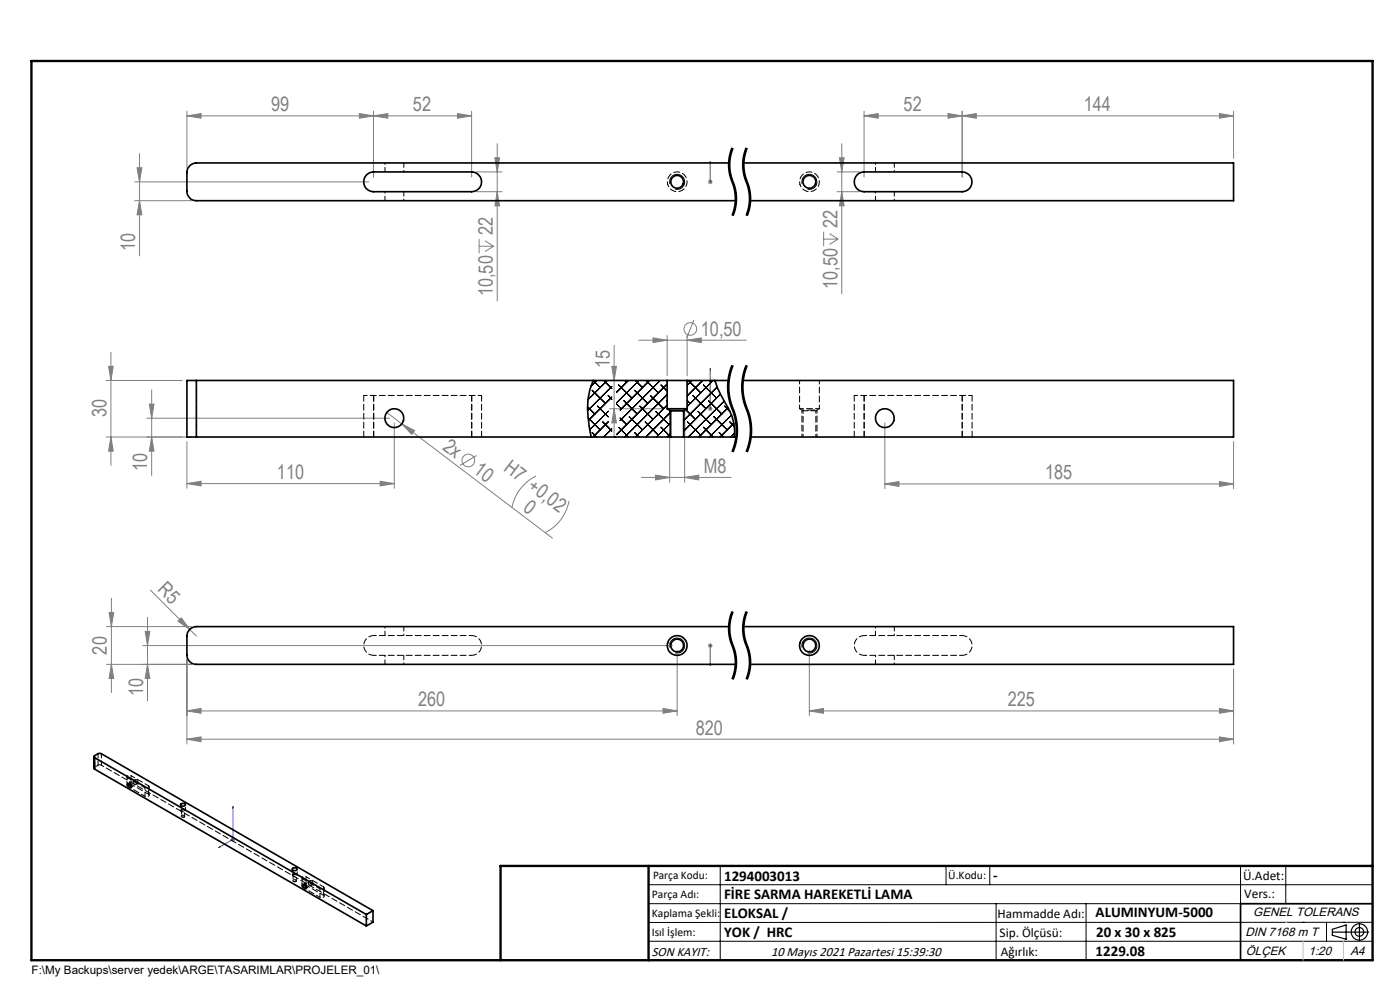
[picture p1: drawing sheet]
<svg xmlns="http://www.w3.org/2000/svg" width="297mm" height="210mm" viewBox="0 0 297 210" stroke-linecap="round" stroke-linejoin="round" font-family="sans-serif">
<g fill="none" stroke="#808080" stroke-width=".21">
<path d="M28.6 38.6h49.6M29.1 35.6h1l-.5 3zM29.6 32.6v21.7M39.7 24.6l3-.5v1zM39.7 23.6v12M39.7 24.6h60.3M76.2 24.1l3 .5-3 .5zM79.2 24.6l3.1-.5v1zM79.2 23.6v14M97 24.1l3 .5-3 .5zM100 23.6v14M101 36.5h5.5"/>
<path d="M105 33.5h1l-.5 3zM105.5 30.5v33.3M150.2 38.6h1M150.3 38.2l.7 .7M150.7 38.1v1M151 38.2l-.7 .7M177.6 36.5h4.7M178.1 33.5h1l-.5 3zM178.6 30.5v31.8M183.3 24.6l3-.5v1zM183.3 24.6h78.4M183.3 23.6v14"/>
<path d="M201.1 24.1l3 .5-3 .5zM204.1 24.6l3-.5v1zM204.1 23.6v14M258.7 24.1l3 .5-3 .5zM261.7 23.6v10M28.6 42.6h12M29.6 42.6l.5 3h-1zM101 40.7h5.5M101.6 50.7v3.1M101.6 52.2h3.1M102.9 51.1l1.8 1.1M104.7 52.2l-1.8 1.2"/>
<path d="M105.5 40.7l.5 3h-1zM174.7 49.2v3M174.7 50.7h3.1M176 49.6l1.8 1.1M177.6 40.7h4.7M177.8 50.7l-1.8 1.1M178.6 40.7l.5 3h-1zM23 77.7h1l-.5 3zM23.5 74.7v24M129.8 77.7h1l-.5 3zM130.3 73.3v19.4M135.5 72.2h22.8"/>
<path d="M138.5 71.7l3 .5-3 .5zM141.5 71.2v8.5M145.8 72.2l3-.5v1zM145.8 71.2v8.5M147.2 67.9l-1.5 3.8M22.5 92.7h18.1M22.5 80.7h16.2M23.5 92.7l.5 3h-1zM31.2 88.7h51.5M31.7 85.7h1l-.5 3zM32.2 82.7v18.2M32.2 92.7l.5 3h-1z"/>
<path d="M39.7 93.7v9.9M82.1 87.5l3.1 2.4M83.6 89.7v13.9M85.2 89.9l2.7 1.4-.6 .8zM85.2 89.9l32 24.3M101.1 96.6l-3.5 2.1M129.3 86.7h11.2M130.3 86.7l.5 3h-1zM142.1 87.7v14.6M145.2 87.7v14.6M150.2 86.7h1M150.3 86.4l.7 .7"/>
<path d="M150.7 86.2v1M151 86.4l-.7 .7M187.7 89.7v14M261.7 93.7v10M39.7 102.6l3-.5v1zM39.7 102.6h43.9M80.6 102.1l3 .5-3 .5zM113.7 101a9.5 9.5 0 0 0-5.1 6.7M120.7 106.3a9.4 9.4 0 0 1-5.1 6.7M136.1 101.3h19M139.1 100.8l3 .5-3 .5zM145.2 101.3l3-.5v1z"/>
<path d="M187.7 102.6l3-.4v1zM187.7 102.6h74M258.7 102.2l3 .4-3 .6zM22.6 132.9h18M23.1 129.9h1l-.5 3zM23.6 126.9v20M30.3 136.9h112.4M30.8 133.9h1l-.5 3zM31.3 130.9v17.8M31.9 125.2l9.8 9.7M37.7 131.8l.8-.8 1.8 2.5zM39.7 139.9v17.9"/>
<path d="M143.7 137.9v13.9M150.2 136.9h1M150.3 136.6l.7 .7M150.7 136.4v1M151 136.6l-.7 .7M171.7 137.9v13.9M22.6 140.9h18M23.6 140.9l.5 3h-1zM31.3 140.9l.5 3h-1zM39.7 150.8l3-.5v1zM39.7 156.8l3-.5v1zM39.7 150.8h104"/>
<path d="M39.7 156.8h222M140.7 150.3l3 .5-3 .5zM171.7 150.8l3-.5v1zM171.7 150.8h90M258.7 150.3l3 .5-3 .5zM258.7 156.3l3 .5-3 .5zM261.7 141.9v15.9M48.9 178h1M49.1 177.7l.7 .7M49.4 177.5v1.1M49.8 177.7l-.7 .7"/>
<circle cx="146.4" cy="69.8" r="1.34"/>
<circle cx="99.4" cy="97.7" r="1.35"/>
</g>
<g fill="none" stroke="#000" stroke-width=".21">
<path d="M142.1 39a1.6 1.6 0 0 1 1.4-2 1.6 1.6 0 0 1 1.7 1.7 1.6 1.6 0 0 1-2 1.4M154.5 35.2l.3 2.2 .9 2.9M154.9 33.9v2.1l.6 2.3M155 33.5l-.1 .4M155.2 31.3l-.5 1.7-.2 2.2M155.4 31.4a9.7 9.7 0 0 0 .3 8 9.3 9.3 0 0 1-.3 6.3M155.4 31.8l-.4 1.7M155.5 38.3l.1 .2zM155.6 31.4l-.2 .5M155.6 38.5l.1 .4M155.7 38.9l.4 1.3M157.5 35.2l.2 1.7 .4 1.3"/>
<path d="M157.9 33.9l.1 2.6 .7 2.4M158 33.5l-.1 .4M158.1 31.7l-.5 1.7-.1 1.8M158.1 38.2l.5 1.6 .3 1.3v1.7l-.2 1.2M158.2 31.3l-.1 .4M158.4 31.4a9.7 9.7 0 0 0 .3 8 9.3 9.3 0 0 1-.3 6.3M158.4 31.8l-.4 1.7M158.6 31.4l-.2 .5M158.7 38.9l.2 .4M158.9 39.3l.2 .9M170.1 39a1.6 1.6 0 0 1 1.4-2 1.6 1.6 0 0 1 1.8 1.7 1.6 1.6 0 0 1-2 1.4M155.4 45.3l-.2 .4"/>
<path d="M155.7 40.2l.2 1.7-.2 2.1M155.7 44l-.3 1.3M156.1 40.2l.2 1.7M156.2 43.3l-.6 2.5M156.3 41.9l-.1 1.3M158.4 45.3l-.2 .4M158.7 44l-.3 1.3M158.9 45l-.3 .8M159.1 40.2l.2 1.7M159.2 43.3l-.3 1.7M159.3 41.9l-.1 1.3M154.5 79.9l-.2 1.4 .1 2 .6 3"/>
<path d="M155 77.9l-.5 1.9M155.2 77.4l-.1 .5M155.4 77.5a12.4 12.4 0 0 0 .3 10.1 11.9 11.9 0 0 1-.3 8.3M155.6 77.6l-.7 2.3-.2 2.4M157.5 79.9a13.6 13.6 0 0 0 1.2 8.2l.3 1.5 .1 1.9M158.2 77.4l-.7 2.4M158.4 77.5a11.9 11.9 0 0 0-.2 8.7 12 12 0 0 1 .2 9.7M158.6 77.6l-.7 2.3-.2 2.4M142.1 92.7v-5.7h3.1v5.7M154.7 82.3l.2 2 .6 2.1M155.1 86.3l.8 2.8 .2 2.4M155.5 86.4l.1 .2z"/>
<path d="M155.6 86.6l.7 2.4M156.1 91.5l-.2 2-.7 2.3M156.3 89a12.2 12.2 0 0 1-.7 6.9M157.7 82.3l.3 2.5 1.3 4.2M159.1 91.5l-.2 2-.7 2.3M159.3 89a12.1 12.1 0 0 1-.7 6.9M142.1 137.4a1.6 1.6 0 0 1 1.4-2.1 1.6 1.6 0 0 1 1.7 1.8 1.6 1.6 0 0 1-2 1.4M154.5 132.7l.2 2.6 1 3.3M155.2 135.6l.3 1M155.2 129.7l-.5 1.7-.2 1.3M155.4 129.7a9.7 9.7 0 0 0 .3 8 9.3 9.3 0 0 1-.3 6.4M155.5 136.6l.1 .2z"/>
<path d="M155.6 129.8a9.1 9.1 0 0 0-.4 5.8M155.6 136.8l.6 2.6M155.7 138.6l.2 1.7-.2 2.1M156.2 139.4a9.5 9.5 0 0 1-.2 3.5M157.5 132.7l.1 2.2 .5 1.7M158.1 130.1l-.6 2.6M158.1 136.6a9.3 9.3 0 0 1 .4 6.6M158.2 135.6l.7 2.1M158.2 129.7l-.1 .4M158.4 129.7a9.7 9.7 0 0 0 .3 8 9.3 9.3 0 0 1-.3 6.4M158.6 129.8a9.1 9.1 0 0 0-.4 5.8M158.9 137.7l.3 1.7"/>
<path d="M159.2 139.4a9.5 9.5 0 0 1-.2 3.5M170.1 137.4a1.6 1.6 0 0 1 1.4-2.1 1.6 1.6 0 0 1 1.8 1.7 1.6 1.6 0 0 1-2 1.5M155.5 143.2l-.3 .8M155.7 142.4l-.2 .8M155.9 143.3l-.3 .9M156 142.9l-.1 .4M158.5 143.2l-.3 .8M158.9 143.3l-.3 .9M159 142.9l-.1 .4M137.6 187.7h153.6M137.6 191.7h153.6M137.6 199.7h153.6"/>
<path d="M152.8 183.7v20M200.7 183.7v4M210 183.7v4M211.3 191.7v12M230.4 191.7v12M263.2 183.7v20M272.8 183.7v8M276.4 195.6h.1M281.4 195.6v4.1M285 195.6h.1M291.2 195.6l-153.6 .1"/>
</g>
<path d="M172.2 87h1.1M38.6 173.3a.31 .31 0 0 0 .4 .1 .31 .31 0 0 0 .1-.4 .31 .31 0 0 0-.5-.1 .31 .31 0 0 0 0 .4M62.2 187a.31 .31 0 0 0 .5 .1 .31 .31 0 0 0 .1-.5 .31 .31 0 0 0-.5-.1 .31 .31 0 0 0-.1 .5" fill="none" stroke="#000" stroke-width=".21" stroke-dasharray="1.3 .6" stroke-dashoffset=".6" stroke-linecap="butt"/>
<path d="M170.1 87h1.6" fill="none" stroke="#000" stroke-width=".21" stroke-dasharray="1.3 .6" stroke-dashoffset=".8" stroke-linecap="butt"/>
<path d="M155.4 31.4a9.3 9.3 0 0 0 0 7.2M155.4 38.6a9.3 9.3 0 0 1 0 7.1M158.4 31.4a9.3 9.3 0 0 0 0 7.2M158.4 38.6a9.3 9.3 0 0 1 0 7.1M155.4 129.7a9.3 9.3 0 0 0 0 7.2M155.4 136.9a9.3 9.3 0 0 1 0 7.2M158.4 129.7a9.3 9.3 0 0 0 0 7.2M158.4 136.9a9.3 9.3 0 0 1 0 7.2" fill="none" stroke="#000" stroke-width=".21" stroke-dasharray="6.3 1.3 1.3 1.3" stroke-dashoffset="4.6" stroke-linecap="butt"/>
<path d="M155.4 77.5a11.9 11.9 0 0 0 0 9.2M158.4 77.5a11.9 11.9 0 0 0 0 9.2M155.4 86.7a11.9 11.9 0 0 1 0 9.2M158.4 86.7a11.9 11.9 0 0 1 0 9.2" fill="none" stroke="#000" stroke-width=".21" stroke-dasharray="6.3 1.3 1.3 1.3" stroke-dashoffset="3.5" stroke-linecap="butt"/>
<g fill="none" stroke="#000" stroke-width=".25">
<path d="M282.6 197.7h7.8M282.6 197.1l3-.9v3l-3-.8zM288.4 195.8v3.8M106.2 203.7h185"/>
<circle cx="288.4" cy="197.7" r="1.74"/>
<circle cx="288.4" cy="197.7" r=".93"/>
</g>
<g fill="none" stroke="#00f" stroke-width=".21">
<path d="M150.7 34.3v.4v-.4M150.7 38.5v.2zM150.7 38.6h.1M150.7 34.3v4.3M150.7 78.1v.5v-.5M150.7 78.1v8.6M150.7 86.6v.2zM150.7 86.7h.1M150.7 136.8v.2zM150.7 136.9h.1M150.7 136.9v4.3M150.7 141.2v-.4v.4"/>
<path d="M46.4 179.8l.3-.2v.1zM49.4 171.1l.1 .2-.1 .1zM49.4 171.1v6.9l-3 1.8"/>
</g>
<path d="M170.1 87v5.7M173.3 92.7v-5.7" fill="none" stroke="#000" stroke-width=".21" stroke-dasharray="1.3 .6" stroke-dashoffset=".6"/>
<path d="M171.7 87h.5" fill="none" stroke="#000" stroke-width=".21" stroke-dasharray="1.3 .6"/>
<path d="M291.2 191.7h-28v12" fill="none" stroke="#000" stroke-width=".35"/>
<path d="M6.7 12.9h284.5v190.8h-284.5zM137.6 183.7v20M291.2 183.7h-185v20" fill="none" stroke="#000" stroke-width=".5"/>
<path d="M276.4 199.7v4M285 199.7v4" fill="none" stroke="#c0c0c0" stroke-width=".21"/>
<path d="M272.8 195.6h.1" fill="none" stroke="#c0c0c0" stroke-width=".25"/>
<g fill="#00f">
<path d="M150.7 86.6v.2zM150.7 78.1v.5z"/>
<path d="M150.7 140.8v.4zM150.7 136.8v.2z"/>
<path d="M46.4 179.8l.3-.1v-.1zM49.4 171.1v.3l.1-.1zM150.7 34.3v.4zM150.7 38.5v.2z"/>
</g>
<g fill="#808080">
<path d="M37.7 131.8l.8-.8 1.8 2.5z"/>
<path d="M85.2 89.9l2.7 1.4-.6 .8z"/>
<path d="M80.6 102.1l3 .5-3 .5zM39.7 102.6l3-.5v1zM145.2 101.3l3-.5v1zM139.1 100.8l3 .5-3 .5zM76.2 24.1l3 .5-3 .5zM39.7 24.6l3-.5v1zM201.1 24.1l3 .5-3 .5zM183.3 24.6l3-.5v1z"/>
<path d="M187.7 102.6l3-.4v1zM258.7 102.2l3 .4-3 .6zM138.5 71.7l3 .5-3 .5zM145.8 72.2l3-.5v1zM204.1 24.6l3-.5v1zM258.7 24.1l3 .5-3 .5zM39.7 150.8l3-.5v1zM140.7 150.3l3 .5-3 .5zM171.7 150.8l3-.5v1zM258.7 150.3l3 .5-3 .5zM39.7 156.8l3-.5v1zM258.7 156.3l3 .5-3 .5z"/>
<path d="M79.2 24.6l3.1-.5v1zM97 24.1l3 .5-3 .5z"/>
<path d="M23.5 92.7l.5 3h-1zM23 77.7h1l-.5 3z"/>
<path d="M105.5 40.7l.5 3h-1zM105 33.5h1l-.5 3z"/>
<path d="M31.7 85.7h1l-.5 3zM32.2 92.7l.5 3h-1zM129.8 77.7h1l-.5 3zM130.3 86.7l.5 3h-1zM29.1 35.6h1l-.5 3zM29.6 42.6l.5 3h-1zM178.1 33.5h1l-.5 3zM178.6 40.7l.5 3h-1zM30.8 133.9h1l-.5 3zM31.3 140.9l.5 3h-1zM23.1 129.9h1l-.5 3zM23.6 140.9l.5 3h-1z"/>
</g>
<g fill="none" stroke="#000" stroke-width=".21">
<path d="M124.6 86.3l1.6 1.5M124.8 88.6l2.5 2.6M124.8 84.2l.3 .2M125.6 91.7l1 1M125.6 82.8l2.8 2.8M125.8 80.7l1.5 1.5M126.6 80.7l-1.2 1.2M126.8 86.1l2.2 2.3M127.9 89.5l1.1 1.2M128.1 80.7l1.7 1.7M128.8 80.7l-4.1 4.1M129 83.9l.8 .8"/>
<path d="M129 87.2l-3.9 4M129 89.5l-3.2 3.2M129.1 90.7l.7 .7M129.8 82l-5.1 5.1M129.8 84.2l-5 5M129.8 91l-1.7 1.7M130.3 92.7h.1M130.8 85.7l.5 .5M131.2 81.7l2.9 2.7M131.3 90.7l2 2M131.6 88.7l1.3 1.4M131.6 86.4l.2 .3"/>
<path d="M132.4 85l2.8 2.8M132.5 80.7l.4 .4M133.3 80.7l-2.5 2.5M133.5 88.4l2.8 2.8M134.6 91.7l1 1M134.6 82.8l2.8 2.8M134.8 80.7l1.5 1.5M135.6 80.7l-4.8 4.8M135.7 86.1l2.8 2.9M136.9 89.5l2.8 2.8M137 80.7l2.7 2.6M137.8 80.7l-6.2 6.3"/>
<path d="M138 83.9l2.8 2.8M139.1 87.3l2.8 2.8M140.1 80.7l-8.5 8.5M140.2 81.7l1.3 1.3M140.2 90.6l2.1 2.1M141.4 85l.1 .2M141.5 83.7l-9 9M141.5 85.9l-6.7 6.8M141.5 80.7h.1M141.5 81.4l-10.7 10.8M142.3 87.4l-5.3 5.3M142.3 89.7l-3 3"/>
<path d="M142.3 91.9l-.8 .8M145 90.9l.3 .3M145.5 86.9l2 2.1M145.8 84.9l.6 .7M145.8 89.5l2.9 2.8M146 80.7l2.7 2.6M146.8 80.7l-1 1M147 83.9l2.8 2.8M148.1 87.3l2.8 2.8M149 80.7l-3.2 3.3M149.2 90.6l2.1 2.1M149.2 81.7l2.8 2.7"/>
<path d="M150.3 85l2.8 2.8M150.5 80.7l.4 .4M151.3 80.7l-5.5 5.5M151.4 88.4l2.9 2.8M152.2 82.1l-7.2 7.1M152.6 91.7l.9 1M152.8 83.6l-7.8 7.9M153.6 85.1l-7.6 7.6M153.7 86.1l1.2 1.2M154.4 86.5l-6.1 6.2M154.8 89.5l1 1M155.2 88l-4.7 4.7"/>
<path d="M155.7 89.8l-2.9 2.9M155.9 91.9l-.9 .8"/>
</g>
<g fill="none" stroke="#000" stroke-width=".35">
<path d="M77.8 37.1l.4-.3 1-.3h20.8a2.1 2.1 0 0 1 2.2 2.1 2.1 2.1 0 0 1-2.2 2.1h-20.8a2.09 2.09 0 0 1-1.9-1.3 2.09 2.09 0 0 1 .5-2.3zM154.7 34.6h-113a2.05 2.05 0 0 0-2 2v4a1.99 1.99 0 0 0 2 2h114.4M157.7 34.6h104v8h-102.6M181.8 37.1l.4-.3 1.1-.3h20.8a2.1 2.1 0 0 1 2.1 2.1 2.1 2.1 0 0 1-2.1 2.1h-20.8a2.09 2.09 0 0 1-1.9-1.3 2.09 2.09 0 0 1 .4-2.3zM41.7 80.7h-2v12h2M41.7 92.7h100.6M41.7 80.7h99.8M41.7 80.7v12M125.8 80.7a16.2 16.2 0 0 0-.8 10l.4 2M141.5 86.7h4.3M141.5 80.7h4.3M141.5 86.7l.8 .5"/>
<path d="M141.5 80.7v6M142.3 87.2h2.7M142.3 92.7h2.7M142.3 87.2v5.5M145 92.7h11.2M145 87.2v5.5M145.8 80.7h8.8M145.8 86.7l-.8 .5M145.8 80.7v6M151.7 80.7a30.1 30.1 0 0 0 2.9 6.1 9.8 9.8 0 0 1 1.2 5.9M157.6 80.7h104.1v12h-102.5M154.7 132.9h-113a2.05 2.05 0 0 0-2 2v4a1.99 1.99 0 0 0 2 2h114.4"/>
<path d="M157.7 132.9h104v8h-102.6M19.9 160.5v2.5l.2 .2M20.1 160.7l-.2-.2 .1-.2 .8-.5 .7 .1 57.6 33.3M20.1 163.2l57.6 33.2M20.1 160.7v2.5M20.1 160.7l57.6 33.3M27.2 166.3a.46 .46 0 0 1 .5 .2 .46 .46 0 0 1-.1 .6l-.4-.5zM27.5 166.2l.4 .7M27.5 166.3h.1M38.3 170.6l.3-.1a.39 .39 0 0 1 .5-.1 .39 .39 0 0 1 .1 .5l-.1 .1a.46 .46 0 0 1-.5 0 .46 .46 0 0 1-.3-.4zM62.1 184.2a.49 .49 0 0 1 .6-.1 .49 .49 0 0 1 .3 .4l-.2 .1a.42 .42 0 0 1-.6 .1 .42 .42 0 0 1-.1-.5zM64.3 187.6a.52 .52 0 0 1 .6 .3 .52 .52 0 0 1-.1 .6 .63 .63 0 0 1-.5-.9z"/>
<path d="M64.6 187.6l.4 .7M64.6 187.7h.1M77.7 194v2.4M79.1 193.2l-1.4 .8M79.1 193.2v2.4l-1.4 .8"/>
<circle cx="143.6" cy="38.6" r="1.36"/>
<circle cx="171.7" cy="38.6" r="1.37"/>
<circle cx="83.7" cy="88.7" r="2"/>
<circle cx="187.7" cy="88.7" r="1.99"/>
<circle cx="143.7" cy="136.9" r="2.09"/>
<circle cx="143.7" cy="136.9" r="1.36"/>
<circle cx="171.7" cy="136.9" r="2.09"/>
<circle cx="171.7" cy="136.9" r="1.36"/>
</g>
<g fill="none" stroke="#000" stroke-width=".21" stroke-dasharray="1.3 .6" stroke-dashoffset=".4">
<path d="M169.6 86.7h4.2M169.6 86.7l.8 .4M173.1 87.1l.7-.4M20.8 159.9v2.4M20.1 162.7v-2.4M20.8 162.3l-.7 .4M20.8 162.3h.7M21.5 162.3v-2.4M27.8 164.6l3.7 2.1M27.8 166.3l3.7 2.2M30.8 167.1l-3.7-2.1M30.8 168.9l-3.7-2.1"/>
<path d="M64.9 186l3.7 2.1M64.9 187.8l3.7 2.1M67.9 188.5l-3.7-2.1M67.9 190.3l-3.7-2.1"/>
</g>
<path d="M170.4 87.1h2.7M79.3 139a2.1 2.1 0 0 1-2.1-2.1 2.1 2.1 0 0 1 2.1-2.1M100.1 134.8a2.1 2.1 0 0 1 2.1 2.1 2.1 2.1 0 0 1-2.1 2.1M183.3 139a2.1 2.1 0 0 1-2.1-2.1 2.1 2.1 0 0 1 2.1-2.1M204.1 134.8a2.1 2.1 0 0 1 2.1 2.1 2.1 2.1 0 0 1-2.1 2.1" fill="none" stroke="#000" stroke-width=".21" stroke-dasharray="1.3 .6" stroke-dashoffset=".2"/>
<path d="M79.3 83.9h-2.1M102.2 83.9h-2.1M169.6 80.7v6M173.8 86.7v-6M183.3 83.9h-2.1M206.2 83.9h-2.1M27.1 166.8a.34 .34 0 0 1-.1-.5 .34 .34 0 0 1 .5 0M64.2 188.2a.34 .34 0 0 1 0-.4 .34 .34 0 0 1 .4-.1" fill="none" stroke="#000" stroke-width=".21" stroke-dasharray="1.3 .6" stroke-dashoffset=".5"/>
<g fill="none" stroke="#000" stroke-width=".21" stroke-dasharray="1.3 .6">
<path d="M77.2 83.9v8.8M79.3 83.9v8.8M100.1 83.9v8.8M102.2 92.7v-8.8M181.2 83.9v8.8M183.3 83.9v8.8M204.1 83.9v8.8M206.2 92.7v-8.8M19.9 162.9l.2-.2M27.6 166l-.3 .2M27.6 166.3h.2M27.8 167l.3-.2"/>
<path d="M28.2 166.6l-.1 .2h-.2M28.7 165.4l-.4 .1M28.8 166.4l.4-.2M64.7 187.4l-.3 .2M64.8 187.7l.1 .1M64.9 188.5l.3-.2M65.3 188l-.1 .3h-.2M65.8 186.8l-.3 .2M66 187.8l.3-.1"/>
</g>
<g fill="none" stroke="#000" stroke-width=".21" stroke-dasharray="1.3 .6" stroke-dashoffset=".7">
<path d="M141.6 39.1a2.1 2.1 0 0 1 2.4-2.6 2.1 2.1 0 0 1 1.4 3.3 2.1 2.1 0 0 1-3.5-.2l-.3-.5M169.7 39.1a2.1 2.1 0 0 1 2.4-2.6 2.1 2.1 0 0 1 1.3 3.3 2.1 2.1 0 0 1-3.5-.2l-.2-.5M100.1 83.9h-20.8M170.4 87.1v5.6M173.1 92.7v-5.6M204.1 83.9h-20.8M79.3 134.8h20.8M100.1 139h-20.8M183.3 134.8h20.8M204.1 139h-20.8M21.5 162.3l57.6 33.3M27.1 165a.36 .36 0 0 1 0-.5 .36 .36 0 0 1 .5 0l.2 .1"/>
<path d="M31.5 166.7a.36 .36 0 0 1 0 .5 .36 .36 0 0 1-.5 0l-.2-.1M31.5 168.5a.36 .36 0 0 1 0 .5 .36 .36 0 0 1-.5 0l-.2-.1M64.2 186.4a.36 .36 0 0 1 0-.5 .36 .36 0 0 1 .5 0l.2 .1M68.6 188.1a.36 .36 0 0 1 0 .5 .36 .36 0 0 1-.5 0l-.2-.1M68.6 189.9a.36 .36 0 0 1 0 .5 .36 .36 0 0 1-.5 0l-.2-.1"/>
</g>
<path d="M41.7 92.7v-12M28.2 165.8a.43 .43 0 0 0 .2 .5 .43 .43 0 0 0 .5-.1v-.1a.39 .39 0 0 0-.1-.5 .39 .39 0 0 0-.6 .2M29.3 166a.43 .43 0 0 0-.2-.5 .43 .43 0 0 0-.5 0v.1a.39 .39 0 0 0 .2 .5 .39 .39 0 0 0 .5-.1M38.5 171.7a.36 .36 0 0 0 0 .5 .36 .36 0 0 0 .5 0 .33 .33 0 0 0 .4-.4 .33 .33 0 0 0-.6-.2l-.3 .1M62.2 185.4a.36 .36 0 0 0 0 .5 .36 .36 0 0 0 .5 0 .33 .33 0 0 0 .3-.4 .33 .33 0 0 0-.5-.2l-.3 .1M65.4 187.2a.43 .43 0 0 0 .1 .5 .43 .43 0 0 0 .6 0v-.1a.39 .39 0 0 0-.2-.5 .39 .39 0 0 0-.5 .1M66.4 187.4a.43 .43 0 0 0-.2-.5 .43 .43 0 0 0-.5 .1v.1a.39 .39 0 0 0 .2 .5 .39 .39 0 0 0 .5-.2" fill="none" stroke="#000" stroke-width=".21" stroke-dasharray="1.3 .6" stroke-dashoffset=".3"/>
<g fill="none" stroke="#000" stroke-width=".21" stroke-dasharray="1.3 .6" stroke-dashoffset=".9">
<path d="M26.9 164.8v1.8M27.1 165v1.8M27.8 164.6v1.7M30.8 167.1v1.8M31.5 166.7v1.8M31.7 168.7v-1.8M38.6 171.9h-.1a.28 .28 0 0 0 .3 .3 .28 .28 0 0 0 .3-.3h-.5M39.1 173.3a.3 .3 0 0 1-.4 0 .3 .3 0 0 1-.1-.3 .29 .29 0 0 1 .3-.1 .29 .29 0 0 1 .2 .4M62.3 185.5l-.1 .1a.28 .28 0 0 0 .3 .3 .28 .28 0 0 0 .3-.4h-.5M62.8 186.9a.3 .3 0 0 1-.4 .1 .3 .3 0 0 1-.2-.3 .29 .29 0 0 1 .4-.1 .29 .29 0 0 1 .2 .3M64 186.2v1.8M64.2 186.4v1.8"/>
<path d="M64.9 186v1.8M67.9 188.5v1.8M68.6 188.1v1.8M68.8 190.1v-1.8"/>
</g>
<path d="M27.5 166.2a.34 .34 0 0 1 .4-.2 .34 .34 0 0 1 .3 .4v.2M38.3 170.7v1.2M38.5 172v1.1M39.2 173.1v-1.1M39.4 171.9v-1.2M62 184.4v1.2M62.2 185.7v1.1M62.9 186.8v-1.1M63 185.6v-1.2M64.6 187.6a.34 .34 0 0 1 .4-.2 .34 .34 0 0 1 .3 .4v.2" fill="none" stroke="#000" stroke-width=".21" stroke-dasharray="1.3 .6" stroke-dashoffset=".6"/>
<g fill="none" stroke="#000" stroke-width=".21" stroke-dasharray="1.3 .6" stroke-dashoffset="1">
<path d="M81.7 34.6v1.9M85.7 36.5v-1.9M185.7 34.6v1.9M189.7 36.5v-1.9M81.7 40.7v1.9M85.7 42.6v-1.9M185.7 40.7v1.9M189.7 42.6v-1.9M81.7 132.9v1.9M81.7 139v1.9M85.7 134.8v-1.9M185.7 132.9v1.9"/>
<path d="M185.7 139v1.9M189.7 134.8v-1.9M85.7 140.9v-1.9M189.7 140.9v-1.9"/>
</g>
<g font-size="4.2" fill="#808080">
<text x="57.5" y="23.6">99</text>
<text x="87.6" y="23.6">52</text>
<text x="191.7" y="23.6">52</text>
<text x="229.9" y="23.6">144</text>
<text x="28.7" y="53.3" transform="rotate(-90 28.7 53.3)">10</text>
<text x="104.6" y="49.9" transform="rotate(-90 104.6 49.9)">22</text>
<text x="177.6" y="48.3" transform="rotate(-90 177.6 48.3)">22</text>
<text x="104.6" y="62.9" transform="rotate(-90 104.6 62.9)">10,50</text>
<text x="177.6" y="61.3" transform="rotate(-90 177.6 61.3)">10,50</text>
<text x="148.7" y="71.2">10,50</text>
<text x="129.4" y="78.1" transform="rotate(-90 129.4 78.1)">15</text>
<text x="22.6" y="88.5" transform="rotate(-90 22.6 88.5)">30</text>
<text x="93.7" y="95.2" transform="rotate(37 93.7 95.2)">2x</text>
<text x="31.2" y="99.9" transform="rotate(-90 31.2 99.9)">10</text>
<text x="58.7" y="101.6">110</text>
<text x="100.3" y="100.2" transform="rotate(37 100.3 100.2)">10</text>
<text x="106.7" y="99.7" transform="rotate(37 106.7 99.7)">H7 +0,02</text>
<text x="149.3" y="100.3">M8</text>
<text x="221.7" y="101.7">185</text>
<text x="110.8" y="108.2" transform="rotate(37 110.8 108.2)">0</text>
<text x="33.2" y="125.2" transform="rotate(45 33.2 125.2)">R5</text>
<text x="22.7" y="138.8" transform="rotate(-90 22.7 138.8)">20</text>
<text x="30.4" y="147.7" transform="rotate(-90 30.4 147.7)">10</text>
<text x="88.7" y="149.8">260</text>
<text x="213.8" y="149.8">225</text>
<text x="147.6" y="155.8">820</text>
</g>
<g font-size="3.2">
<text x="153.6" y="186.8">1294003013</text>
<text x="153.6" y="190.8">FİRE SARMA HAREKETLİ LAMA</text>
<text x="210.7" y="186.6">-</text>
<text x="153.6" y="194.8">ELOKSAL /</text>
<text x="232.4" y="194.5">ALUMINYUM-5000</text>
<text x="153.6" y="198.8">YOK / HRC</text>
<text x="232.4" y="202.8">1229.08</text>
<text x="232.5" y="198.8">20 x 30 x 825</text>
</g>
<g font-size="2.8">
<text x="263.7" y="186.7">Ü.Adet:</text>
<text x="263.9" y="190.5">Vers.:</text>
<text x="211.6" y="194.8">Hammadde Adı:</text>
<text x="138.3" y="202.8">SON KAYIT:</text>
<text x="163.6" y="202.8">10 Mayıs 2021 Pazartesi 15:39:30</text>
<text x="212.1" y="198.7">Sip. Ölçüsü:</text>
<text x="212.3" y="202.7">Ağırlık:</text>
</g>
<g font-size="2.6">
<text x="265.9" y="194.4">GENEL TOLERANS</text>
<text x="264.2" y="198.5">DIN 7168 m T</text>
<text x="264.3" y="202.6">ÖLÇEK</text>
<text x="277.6" y="202.6">1:20</text>
<text x="286.5" y="202.6">A4</text>
</g>
<g font-size="2.5">
<text x="138.3" y="190.5">Parça Adı:</text>
<text x="138.5" y="186.5">Parça Kodu:</text>
<text x="201.2" y="186.5">Ü.Kodu:</text>
<text x="138.3" y="194.5">Kaplama Şekli:</text>
<text x="138.3" y="198.6">Isıl İşlem:</text>
<text x="6.7" y="206.7">F:\My Backups\server yedek\ARGE\TASARIMLAR\PROJELER_01\</text>
</g>
</svg>
